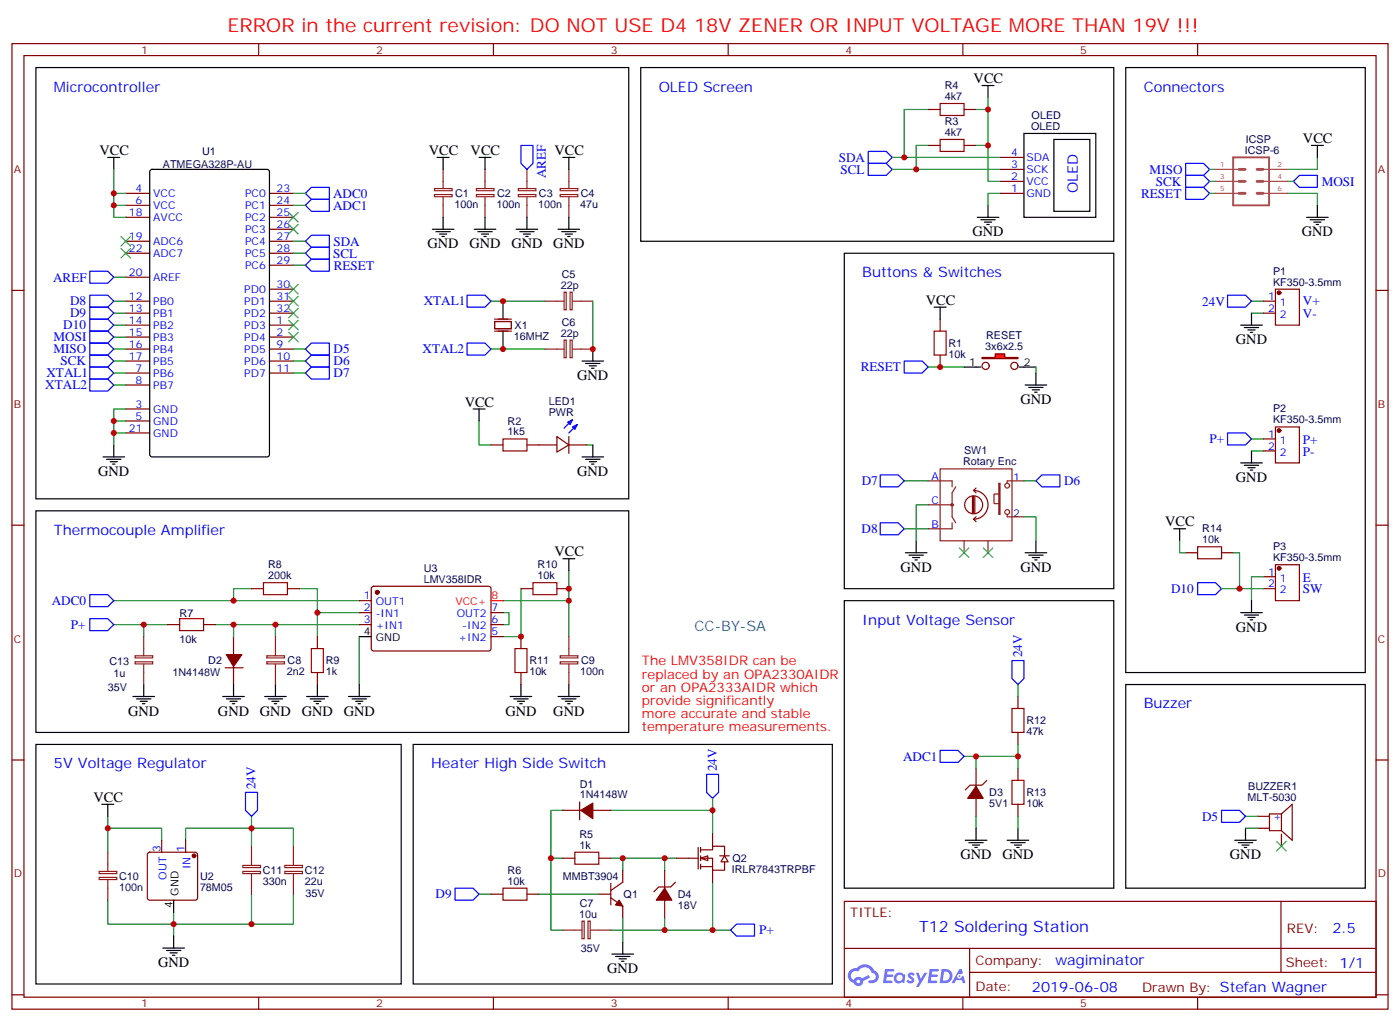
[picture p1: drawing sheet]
<svg xmlns="http://www.w3.org/2000/svg" width="412mm" height="301mm" viewBox="0 0 412 301" stroke-linecap="round" stroke-linejoin="round" font-family="sans-serif">
<g fill="none" stroke="#870000" stroke-width=".35">
<path d="M3.5 12.8h405.4v284.4h-405.4zM7.1 16.4h398.2v277.3h-398.2zM76.2 12.8v3.6M145.3 12.8v3.6M214.5 12.8v3.6M283.6 12.8v3.6M352.8 12.8v3.6M3.5 85.5h3.6M405.3 85.5h3.6M3.5 154.7h3.6M405.3 154.7h3.6M3.5 223.8h3.6"/>
<path d="M405.3 223.8h3.6M248.7 265.4h156.6v28.3h-156.6zM248.7 279.3h156.5M285.6 279.3v14.1M377.3 265.5v20.8M3.5 292.9h3.6M76.2 293.7v3.5M145.3 293.7v3.5M214.5 293.7v3.5M283.6 293.7v3.5M285.6 286.3h119.6M352.8 293.7v3.5"/>
<path d="M405.3 292.9h3.6"/>
</g>
<g fill="#5487ff">
<path d="M267.7 286.6a1.22 1.22 0 0 1 1.7 .3l-.4 .5a.47 .47 0 0 0-.3-.4 .47 .47 0 0 0-.5 .2l.1 .3a1.14 1.14 0 0 1 .8 1.7 1.14 1.14 0 0 1-1.9 0l-.2-.2 .5-.5 .7 .4a.29 .29 0 0 0 .3-.3 .29 .29 0 0 0-.2-.3 1.04 1.04 0 0 1-.6-1.7z"/>
<path d="M260.7 285.4h2.4l.3 .1-.2 .5-1.8 .1-.1 .9h1.5l.3 .3-.3 .4h-1.6l-.2 1.1h1.7l.2 .4-.2 .3h-2.6z"/>
<path d="M273.8 285.4h2.4l.3 .1-.1 .5-1.8 .1-.2 .9h1.6l.3 .3-.4 .4h-1.6l-.1 1.1h1.7l.2 .3-.2 .4h-2.6z"/>
<path d="M282.6 285.4h.7l.3 1.2-.6 .3a.69 .69 0 0 0-1 .3 .69 .69 0 0 0 .4 1 .69 .69 0 0 0 .9-.6l.5-.3 .6 2.2h-.8l-.2-.9h-1.8l-.5 .9h-.8z"/>
<path d="M269.8 286.4h.8l.6 1.9 1.1-1.9h.9l-2.6 4.2h-.8l.9-1.5z"/>
<path d="M277.4 285.4l-.6 4.1h1.3a2.11 2.11 0 0 0 2.5-2.1 2.11 2.11 0 0 0-2.5-2zM278.1 286.1a1.39 1.39 0 0 1 1.7 1.4 1.39 1.39 0 0 1-1.8 1.3h-.3z"/>
<path d="M263.7 287a1.54 1.54 0 0 0-.1 2.1 1.54 1.54 0 0 0 2.2 .2l.6 .2 .3-2.3-.2-.2-.4-.1a1.49 1.49 0 0 0-2.4 .1zM264 288a.94 .94 0 0 1 1.8 0 .94 .94 0 0 1-1.8 0z"/>
<path d="M250.4 285.7a2.18 2.18 0 0 0 1.1 3.8 1.44 1.44 0 0 0 1.6 .9 1.44 1.44 0 0 0 1.2-1.5l2-1-.5-.7-1.9 .9a1.47 1.47 0 0 0-2.4 .5 1.39 1.39 0 0 1-.7-2 1.39 1.39 0 0 1 2-.5 2.12 2.12 0 0 1 2.2-1.3 2.12 2.12 0 0 1 1.9 1.7 1.14 1.14 0 0 1 1.1 1.4 1.14 1.14 0 0 1-1.7 .8 .43 .43 0 0 0-.5 .3 .43 .43 0 0 0 .4 .5 1.98 1.98 0 0 0 2.5-1.2 1.98 1.98 0 0 0-1.2-2.5 3.1 3.1 0 0 0-5.3-.7l-.9 .1zM252.3 289a.55 .55 0 0 1 1.1 0 .55 .55 0 0 1-1.1 0z"/>
<circle cx="282.6" cy="287.5" r=".26"/>
</g>
<g fill="none" stroke="#870000" stroke-width=".35">
<path d="M37 56.9h7.1M79.4 56.9h7M37 60.5h7.1M37 64h7.1M37 71h7.1M37 74.6h7.1M79.4 60.5h7M79.4 64h7M79.4 71h7M79.4 74.6h7M79.4 67.5h7M79.4 78.1h7"/>
<path d="M37 81.6h7.1M37 88.7h7.1M37 92.2h7.1M37 95.7h7.1M37 99.3h7.1M79.4 88.7h7M79.4 92.2h7M79.4 95.7h7M79.4 99.3h7M79.4 85.2h7M37 102.8h7.1M37 106.3h7.1"/>
<path d="M37 109.9h7.1M37 113.4h7.1M79.4 102.8h7M79.4 106.3h7M79.4 109.9h7M37 120.4h7.1M37 124h7.1M37 127.5h7.1"/>
</g>
<g fill="none" stroke="#000" stroke-width=".35">
<path d="M31.7 46.4h3.6M33.5 46.4v3.5M44.3 50.1l.5-.2h33.9l.6 .4 .1 83.5-.5 .7h-34.1l-.6-.4-.1-83.5zM128.8 46.4h3.5M130.5 46.4v3.5M141.1 46.4h3.5M142.9 46.4v3.5M165.8 46.4h3.5M167.6 46.4v3.5M127.4 67.5h6.3M128.4 68.2h4.2M129.5 68.9h2.1"/>
<path d="M130.2 69.6h.7M130.5 64v3.5M139.7 67.5h6.3M140.8 68.2h4.2M141.8 68.9h2.1M142.5 69.6h.7M142.9 64v3.5M152 67.5h6.4M153.1 68.2h4.2M154.2 68.9h2.1M154.9 69.6h.7M155.2 64v3.5"/>
<path d="M164.4 67.5h6.3M165.5 68.2h4.2M166.5 68.9h2.1M167.2 69.6h.7M167.6 64v3.5M171.4 106.3h6.4M172.5 107h4.2M173.6 107.7h2.1M174.3 108.4h.7M174.6 102.8v3.5M284 108.1h3.5M301.6 108.1h3.6"/>
<path d="M30.3 134.5h6.4M31.4 135.3h4.2M32.5 136h2.1M33.2 136.7h.7M33.5 131v3.5"/>
</g>
<g fill="none" stroke="#00f" stroke-width=".35">
<path d="M90 56.9l1.7-1.7h5.3v3.5h-5.3zM26.5 79.9h5.2l1.8 1.7-1.8 1.8h-5.2zM90 78.1l1.7-1.8h5.3v3.6h-5.3zM90 74.6l1.7-1.8h5.3v3.5h-5.3zM90 60.5l1.7-1.8h5.3v3.5h-5.3zM91.7 69.3h5.3v3.5h-5.3l-1.7-1.8zM26.5 97.5h5.2l1.8 1.8-1.8 1.7h-5.2zM26.5 86.9h5.2l1.8 1.8-1.8 1.8h-5.2zM26.5 90.5h5.2l1.8 1.7-1.8 1.8h-5.2zM26.5 94h5.2l1.8 1.7-1.8 1.8h-5.2zM137.6 86.9h5.3l1.7 1.8-1.7 1.8h-5.3zM26.5 108.1h5.2l1.8 1.8-1.8 1.7h-5.2z"/>
<path d="M26.5 111.6h5.2l1.8 1.8-1.8 1.7h-5.2zM26.5 104.6h5.2l1.8 1.7-1.8 1.8h-5.2zM26.5 101h5.2l1.8 1.8-1.8 1.8h-5.2zM90 106.3l1.7-1.7h5.3v3.5h-5.3zM90 109.9l1.7-1.8h5.3v3.5h-5.3zM91.7 101h5.3v3.6h-5.3l-1.7-1.8zM137.6 101h5.3l1.7 1.8-1.7 1.8h-5.3z"/>
</g>
<g fill="none" stroke="#8c2424" stroke-width=".35">
<path d="M128 57.3h5.2v.6h-5.2zM128 55.5h5.2v.7h-5.2zM130.5 49.9v5.6M130.5 58v6M140.3 57.3h5.2v.6h-5.2zM140.3 55.5h5.2v.7h-5.2zM142.9 49.9v5.6M142.9 58v6M152.7 57.3h5.2v.6h-5.2zM152.7 55.5h5.2v.7h-5.2zM155.2 49.9v5.6M155.2 58v6"/>
<path d="M165 57.3h5.2v.6h-5.2zM165 55.5h5.2v.7h-5.2zM167.6 49.9v5.6M167.6 58v6M160.5 88.7h5.7M166.2 86h.6v5.2h-.6zM167.9 86h.7v5.2h-.7zM168.6 88.7h6M160.5 102.8h5.7M166.2 100.2h.6v5.1h-.6zM167.9 100.2h.7v5.1h-.7zM168.6 102.8h6"/>
</g>
<g fill="none" stroke="#008700" stroke-width=".35">
<path d="M33.5 49.9v14.1h3.5M33.5 56.9h3.5M86.4 56.9h3.6M33.5 60.5h3.5M86.4 78.1h3.6M86.4 74.6h3.6M86.4 71h3.6M86.4 60.5h3.6M33.5 88.7h3.5M33.5 99.3h3.5M33.5 81.6h3.5M33.5 92.2h3.5"/>
<path d="M33.5 95.7h3.5M144.6 88.7h15.9M174.6 88.7v14.1M33.5 102.8h3.5M33.5 109.9h3.5M33.5 113.4h3.5M33.5 106.3h3.5M86.4 102.8h3.6M86.4 109.9h3.6M86.4 106.3h3.6M144.6 102.8h15.9M33.5 124h3.5"/>
<path d="M33.5 127.5h3.5M37 120.4h-3.5v10.6"/>
</g>
<path d="M289.3 105.3h3.9v-1.1h2.8v1.1h3.9v.3h-10.6z" fill="#f00" stroke="#870000" stroke-width=".35"/>
<g fill="none" stroke="#870000" stroke-width=".35">
<path d="M273.4 32.2h3.5M284 32.2h3.5M273.4 42.8h3.5M284 42.8h3.5M276.9 94v3.5M372.2 88.7h3.5M372.2 92.2h3.5M375.7 85.2h7.1v10.5h-7.1zM276.9 104.6v3.5M144.6 131h3.6M155.2 131h8.8M164 128.6l3.6 2.4-3.6 2.1z"/>
<path d="M167.6 131h5.3M167.6 128.6v4.9M372.2 129.3h3.5M372.2 132.8h3.5M375.7 125.7h7.1v10.6h-7.1zM372.2 169.8h3.5M372.2 173.4h3.5M375.7 166.3h7.1v10.6h-7.1zM299.9 205.1v3.5M299.9 215.7v3.5M165.8 238.6h5.3M170.7 236.1v5.3"/>
<path d="M174.6 238.6h5.3M287.5 226.3v5.3M287.5 235.1v5.3M290.7 229.8l-1.4 1.4h-3.5l-1.5 1.4M299.9 226.3v3.5M299.9 236.9v3.5M377.5 239.7l3.1-2.8v10.5l-3.1-2.8M377.5 239.7v4.9M377.5 239.7h-3.6v4.9h3.6M165.8 252.7h3.5M176.4 252.7h3.5M183.4 256.3v3.5l-3.5 2.5"/>
<path d="M370.4 240.4h3.5M370.4 243.9h3.5M377.5 245.7v3.5M144.6 263.3h3.6M155.2 263.3h3.5M176.4 263.3h3.5M179.9 264.4l3.5 2.4v3.6M179.9 260.1v6.4"/>
<circle cx="290.3" cy="107.7" r="1.06"/>
<circle cx="298.8" cy="107.7" r="1.06"/>
</g>
<g fill="none" stroke="#000" stroke-width=".35">
<path d="M386.3 42.8h3.5M388.1 42.8v3.6M384.9 64h6.3M385.9 64.7h4.3M387 65.4h2.1M387.7 66.1h.7M388.1 60.5v3.5M275.2 90.5h3.5M276.9 90.5v3.5M365.5 95.7h6.3M366.5 96.4h4.3M367.6 97.2h2.1"/>
<path d="M368.3 97.9h.7M368.7 92.2v3.5M287.5 108.1h1.4M300.2 108.1h1.4M302 113.4h6.3M303 114.1h4.3M304.1 114.8h2.1M304.8 115.5h.7M305.2 109.9v3.5M139.3 120.4h3.6M141.1 120.4v3.6M171.4 134.5h6.4"/>
<path d="M172.5 135.3h4.2M173.6 136h2.1M174.3 136.7h.7M174.6 131v3.5M365.5 136.3h6.3M366.5 137h4.3M367.6 137.7h2.1M368.3 138.4h.7M368.7 132.8v3.5M269.9 159.2v3.6M305.2 159.2v3.6M266.7 162.8h6.3"/>
<path d="M267.8 163.5h4.2M268.8 164.2h2.1M269.5 164.9h.7M302 162.8h6.3M303 163.5h4.3M304.1 164.2h2.1M304.8 164.9h.7M284.3 247.4h6.4M285.4 248.1h4.2M286.5 248.8h2.1M287.2 249.6h.7M287.5 243.9v3.5"/>
<path d="M296.7 247.4h6.3M297.7 248.1h4.3M298.8 248.8h2.1M299.5 249.6h.7M299.9 243.9v3.5M363.7 247.4h6.4M364.8 248.1h4.2M365.8 248.8h2.1M366.5 249.6h.7M366.9 243.9v3.5M183.4 277.4v3.6M180.3 281h6.3"/>
<path d="M181.3 281.7h4.3M182.4 282.4h2.1M183.1 283.1h.7"/>
</g>
<g fill="none" stroke="#00f" stroke-width=".35">
<path d="M153.5 42.8h3.5v5.3l-1.8 1.8-1.7-1.8zM255.8 44.6h5.3l1.7 1.8-1.7 1.7h-5.3zM255.8 48.1h5.3l1.7 1.8-1.7 1.7h-5.3zM349.2 55.2h5.3l1.8 1.7-1.8 1.8h-5.3zM349.2 51.6h5.3l1.8 1.8-1.8 1.8h-5.3zM349.2 48.1h5.3l1.8 1.8-1.8 1.7h-5.3zM381 53.4l1.8-1.8h5.3v3.6h-5.3zM361.6 86.9h5.3l1.8 1.8-1.8 1.8h-5.3zM266.3 106.3h5.3l1.8 1.8-1.8 1.8h-5.3zM167.2 124.3l1.4-.7-.7 1.4zM168.6 125.7l1.4-.7-.7 1.4zM168.6 123.6l-2.4 2.5"/>
<path d="M170 125l-2.4 2.5M259.3 139.8h5.3l1.7 1.8-1.7 1.8h-5.3zM306.9 139.8h5.3v3.6h-5.3l-1.7-1.8zM361.6 127.5h5.3l1.8 1.8-1.8 1.7h-5.3zM259.3 154h5.3l1.7 1.7-1.7 1.8h-5.3zM352.8 171.6h5.3l1.7 1.8-1.7 1.7h-5.3zM298.1 194.5h3.5v5.3l-1.7 1.8-1.8-1.8zM208.1 228h3.6v5.3l-1.8 1.8-1.8-1.8zM276.9 221h5.3l1.8 1.7-1.8 1.8h-5.3zM359.8 238.6h5.3l1.8 1.8-1.8 1.7h-5.3zM134.1 261.5h5.2l1.8 1.8-1.8 1.8h-5.2zM215.2 273.9l1.8-1.8h5.2v3.6h-5.2z"/>
</g>
<path d="M276.9 30.5h7.1v3.5h-7.1zM276.9 41.1h7.1v3.5h-7.1zM275.2 97.5h3.5v7.1h-3.5zM148.2 129.3h7v3.5h-7zM298.1 208.6h3.5v7.1h-3.5zM298.1 229.8h3.5v7.1h-3.5zM169.3 251h7.1v3.5h-7.1zM148.2 261.5h7v3.6h-7z" fill="none" stroke="#a10000" stroke-width=".35"/>
<g fill="none" stroke="#008700" stroke-width=".35">
<path d="M356.3 56.9h1.8M356.3 53.4h1.8M356.3 49.9h1.8M379.2 56.9h8.9v3.6M379.2 53.4h1.8M388.1 46.4v3.5h-8.9M368.7 92.2h3.5M368.7 88.7h3.5M273.4 108.1h10.6M305.2 108.1v1.8M141.1 124v7h3.5M172.9 131h1.7"/>
<path d="M368.7 129.3h3.5M368.7 132.8h3.5M266.3 141.6h7.1M266.3 155.7h7.1M273.4 148.7h-3.5v10.5M301.6 152.2h3.6v7M301.6 141.6h3.6M299.9 201.6v3.5M299.9 219.2v7.1M165.8 238.6h-3.5v14.1h3.5M179.9 238.6h30M209.9 235.1v10.6"/>
<path d="M284 222.7h3.5M299.9 222.7h-12.4v3.6M179.9 252.7h19.4M183.4 252.7v3.6M209.9 259.8v14.1h-30M287.5 240.4v3.5M299.9 240.4v3.5M366.9 243.9h3.5M366.9 240.4h3.5M141.1 263.3h3.5M158.7 263.3h17.7M183.4 270.4v7"/>
<path d="M209.9 273.9h5.3"/>
</g>
<path d="M363.2 46.4h10.6v14.1h-10.6z" fill="none" stroke="#a64a4a" stroke-width=".56"/>
<path d="M365 56.9h1.8M365 53.4h1.8M365 49.9h1.8M370.3 56.9h1.8M370.3 53.4h1.8M370.3 49.9h1.8" fill="none" stroke="#a64a4a" stroke-width=".85"/>
<path d="M358.1 49.9h6.9M358.1 53.4h6.9M358.1 56.9h6.9M372.3 49.9h6.9M372.3 53.4h6.9M372.3 56.9h6.9" fill="none" stroke="#a64a4a" stroke-width=".35"/>
<g fill="none" stroke="#8c2424" stroke-width=".35">
<path d="M276.9 138.1h21.2v21.1h-21.2zM273.4 141.6h7.1v1.8M273.4 148.7h7.1M280.5 154v1.7h-7.1M281.5 143.4l-1 1.7v7.1l1 1.8M284 159.2v3.6M291 159.2v3.6M294.2 142.3h.4v9.2h-.4zM294.2 145.5h-1.4v2.8h1.4M296.7 151.5v.7h4.9M301.6 141.6h-4.9v.7M165.8 273.9h5.6"/>
<path d="M171.4 271.3h.7v5.1h-.7zM173.2 271.3h.6v5.1h-.6zM173.9 273.9h6"/>
<circle cx="280.5" cy="148.7" r=".35"/>
<circle cx="296.7" cy="150.8" r=".71"/>
<circle cx="296.7" cy="143" r=".71"/>
</g>
<path d="M286.5 146.2v4.9M286.8 144.4a4.2 4.2 0 0 1 4.2 4.3 4.2 4.2 0 0 1-4.2 4.2M286.8 152.9l.7 .7M286.8 146.2v4.9M286.8 144.4l.7 .7M287.2 146.2v4.9M287.5 152.2l-.7 .7M287.5 143.7l-.7 .7M289.5 148.7a2.65 2.65 0 0 0-3.8-2.4 2.65 2.65 0 0 0-.6 4.4 2.65 2.65 0 0 0 4.3-1.3l.1-.6" fill="none" stroke="#850000" stroke-width=".35"/>
<g fill="#870000" stroke="#870000" stroke-width=".35">
<path d="M182.4 265.1l1 1.7-2.1-.3z"/>
<path d="M171.1 238.6l3.5-2.1v4.6z"/>
<path d="M287.5 231.6l2.1 3.5h-4.6z"/>
<circle cx="376.8" cy="86.2" r=".53"/>
<circle cx="376.8" cy="126.8" r=".53"/>
<circle cx="376.8" cy="167.4" r=".53"/>
</g>
<g fill="#fff" stroke="#870000" stroke-width=".35">
<path d="M206.4 252.7l2.1-.7v1.4z"/>
<path d="M213.4 252l1.1 1.8h-2.1z"/>
</g>
<g fill="none" stroke="#870000" stroke-width=".35">
<path d="M294.6 56.9h7M294.6 53.4h7M294.6 49.9h7M294.6 46.4h7M74.1 173.4h3.5M84.7 173.4h3.5M105.8 176.9h3.6M109.6 172.9l.5-.3 34.1 .1 .4 .7v17.9l-.7 .4-34.1-.1-.4-.6v-17.6zM153.5 173.4h3.5M164 173.4h3.6M349.2 162.8h3.6M359.8 162.8h3.6"/>
<path d="M49.4 183.9h3.5M60 183.9h3.5M66.3 196.6h5.3M68.8 187.5v5.3M68.8 196.3v5.3M93.5 187.5v3.5M93.5 198v3.6M105.8 183.9h3.6M105.8 180.4h3.6M144.6 183.9h3.6M144.6 180.4h3.6M144.6 187.5h3.6"/>
<path d="M153.5 187.5v3.5M153.5 198v3.6M43.6 251.2l.5-.2h13.4l.5 .2 .2 .5v12.7l-.2 .5-.5 .2h-13.4l-.5-.3-.2-.4v-12.7zM47.6 247.4v3.6M54.7 247.4v3.6M195.8 256.3v5.2M199 259.8l-1.4 1.4h-3.6l-1.4 1.4M199.3 252.7h6.4M205.7 249.6v6.3M206.4 250.3h3.5v-1.1h3.5v2.8M206.4 252.7h3.5v3.6h3.5v-2.5M206.4 255.2h3.5"/>
<path d="M206.4 249.6v1.4M206.4 252v1.4M206.4 254.5v1.4M209.9 245.7v3.5M209.9 256.3v3.5M212 252h2.8M195.8 265.1v5.3"/>
</g>
<g fill="none" stroke="#008700" stroke-width=".35">
<path d="M273.4 32.2h-7.1v14.2M287.5 32.2h3.5M291 28.7v24.7h3.6M262.8 49.9h31.8M262.8 46.4h31.8M273.4 42.8h-3.5v7.1M287.5 42.8h3.5M294.6 56.9h-3.6v3.6M347.5 159.2v3.6h1.7M33.5 176.9h72.3M74.1 173.4h-5.3v3.5M88.2 173.4h5.3v7"/>
<path d="M148.2 176.9h19.4M153.5 173.4v14.1h-5.3M167.6 168.1v19.4M359.8 173.4h12.4M363.4 162.8h1.7v10.6M372.2 169.8h-3.5v7.1M33.5 183.9h15.9M42.3 183.9v3.6M63.5 183.9h5.3M81.1 183.9v3.6M105.8 183.9h-37v3.6M105.8 180.4h-12.3v7.1"/>
<path d="M105.8 187.5v14.1M148.2 180.4h1.7v3.5h-1.7M31.7 243.9h15.9v3.5M31.7 240.4v10.6M54.7 247.4v-3.5h31.7v5.3M74.1 240.4v8.8M162.3 252.7v21.2h3.5M195.8 252.7v3.6M31.7 265.1v7h19.5v3.6M51.2 268.6v3.5h22.9M74.1 263.3v8.8M86.4 263.3v8.8h-12.3"/>
<path d="M195.8 270.4v3.5"/>
</g>
<g fill="none" stroke="#000" stroke-width=".35">
<path d="M10.6 19.9h174.6v127h-174.6zM188.7 19.9h139.4v51.1h-139.4zM331.6 19.9h70.6v178.1h-70.6zM289.3 25.2h3.5M291 25.2v3.5M301.6 39.3h21.2v24.7h-21.2zM310.4 41.1h10.6v21.1h-10.6zM248.7 74.6h79.4v98.8h-79.4zM287.9 64h6.3M288.9 64.7h4.3M290 65.4h2.1M290.7 66.1h.7"/>
<path d="M291 60.5v3.5M148.2 88.7v5.3M148.2 97.5v5.3M10.6 150.4h174.6v65.3h-174.6zM345.7 155.7h3.5M347.5 155.7v3.5M165.8 164.5h3.5M167.6 164.5v3.6M248.7 176.9h79.4v84.6h-79.4zM368.7 176.9v3.5M105.8 187.5h3.6M365.5 180.4h6.3"/>
<path d="M366.5 181.1h4.3M367.6 181.8h2.1M368.3 182.5h.7M10.6 219.2h107.6v70.6h-107.6zM39.2 205.1h6.3M40.2 205.8h4.2M41.3 206.5h2.1M42 207.2h.7M42.3 201.6v3.5M65.6 205.1h6.4M66.7 205.8h4.2M67.7 206.5h2.1"/>
<path d="M68.4 207.2h.7M68.8 201.6v3.5M78 205.1h6.3M79 205.8h4.3M80.1 206.5h2.1M80.8 207.2h.7M81.1 201.6v3.5M90.3 205.1h6.4M91.4 205.8h4.2M92.4 206.5h2.1M93.1 207.2h.7M93.5 201.6v3.5"/>
<path d="M102.7 205.1h6.3M103.7 205.8h4.2M104.8 206.5h2.1M105.5 207.2h.7M105.8 201.6v3.5M121.7 219.2h123.5v70.6h-123.5zM150.3 205.1h6.3M151.3 205.8h4.3M152.4 206.5h2.1M153.1 207.2h.7M153.5 201.6v3.5M164.4 205.1h6.3"/>
<path d="M165.5 205.8h4.2M166.5 206.5h2.1M167.2 207.2h.7M167.6 201.6v3.5M331.6 201.6h70.6v59.9h-70.6zM30 236.9h3.5M31.7 236.9v3.5M48 279.2h6.3M49 279.9h4.3M51.2 265.1v3.5M51.2 275.7v3.5M50.1 280.6h2.1"/>
<path d="M50.8 281.3h.7"/>
</g>
<path d="M77.6 171.6h7.1v3.5h-7.1zM157 171.6h7v3.5h-7zM352.8 161h7v3.5h-7zM52.9 182.2h7.1v3.5h-7.1zM91.7 191h3.5v7h-3.5zM151.7 191h3.5v7h-3.5z" fill="none" stroke="#a10000" stroke-width=".35"/>
<path d="M145.7 94.7h4.9v2.1h-4.9zM145.7 97.5h4.9M145.7 94h4.9" fill="none" stroke="#871200" stroke-width=".35"/>
<g fill="#870000" stroke="#870000" stroke-width=".35">
<path d="M195.8 261.5l2.1 3.6h-4.6z"/>
<path d="M66.7 192.8h4.6l-2.5 3.5z"/>
<circle cx="111.1" cy="174.4" r=".53"/>
<circle cx="57.1" cy="252" r=".53"/>
</g>
<g fill="none" stroke="#3c3" stroke-width=".35">
<path d="M35.6 69.6l2.9 2.9M35.6 73.2l2.9 2.8M38.5 69.6l-2.9 2.9M38.5 73.2l-2.9 2.8M85 62.6l2.8 2.8M85 66.1l2.8 2.8M87.8 62.6l-2.8 2.8M87.8 66.1l-2.8 2.8M85 83.7l2.8 2.9M85 87.3l2.8 2.8M85 90.8l2.8 2.8M85 94.3l2.8 2.9"/>
<path d="M85 97.9l2.8 2.8M87.8 83.7l-2.8 2.9M87.8 87.3l-2.8 2.8M87.8 90.8l-2.8 2.8M87.8 94.3l-2.8 2.9M87.8 97.9l-2.8 2.8M282.6 161.4l2.8 2.8M285.4 161.4l-2.8 2.8M289.6 161.4l2.9 2.8M292.5 161.4l-2.9 2.8M376.1 247.8l2.8 2.8M378.9 247.8l-2.8 2.8"/>
</g>
<g fill="none" stroke="#8c2424" stroke-width=".35">
<path d="M39.8 194.9h5.2v.6h-5.2zM39.8 193.1h5.2v.6h-5.2zM42.3 187.5v5.6M42.3 195.6v6M78.6 194.9h5.2v.6h-5.2zM78.6 193.1h5.2v.6h-5.2zM81.1 187.5v5.6M81.1 195.6v6M165 194.9h5.2v.6h-5.2zM165 193.1h5.2v.6h-5.2zM167.6 187.5v5.6M167.6 195.6v6"/>
<path d="M29.2 258.4h5.2v.6h-5.2zM29.2 256.6h5.2v.6h-5.2zM31.7 251v5.6M31.7 259.1v6M71.5 256.6h5.2v.6h-5.2zM71.5 254.8h5.2v.7h-5.2zM74.1 249.2v5.6M74.1 257.3v6M83.9 256.6h5.2v.6h-5.2zM83.9 254.8h5.2v.7h-5.2zM86.4 249.2v5.6M86.4 257.3v6"/>
</g>
<path d="M26.5 175.1h5.2l1.8 1.8-1.8 1.7h-5.2zM26.5 182.2h5.2l1.8 1.7-1.8 1.8h-5.2zM72.3 233.3h3.5v5.3l-1.7 1.8-1.8-1.8z" fill="none" stroke="#00f" stroke-width=".35"/>
<path d="M144.6 176.9h3.6" fill="none" stroke="#f00" stroke-width=".35"/>
<g fill="#c00">
<circle cx="42.3" cy="183.9" r=".88"/>
<circle cx="167.6" cy="176.9" r=".88"/>
<circle cx="153.5" cy="187.5" r=".88"/>
<circle cx="167.6" cy="173.4" r=".88"/>
<circle cx="93.5" cy="180.4" r=".88"/>
<circle cx="68.8" cy="176.9" r=".88"/>
<circle cx="81.1" cy="183.9" r=".88"/>
<circle cx="195.8" cy="252.7" r=".88"/>
<circle cx="148.2" cy="102.8" r=".88"/>
<circle cx="148.2" cy="88.7" r=".88"/>
<circle cx="291" cy="32.2" r=".88"/>
<circle cx="291" cy="42.8" r=".88"/>
<circle cx="299.9" cy="222.7" r=".88"/>
<circle cx="33.5" cy="60.5" r=".88"/>
<circle cx="33.5" cy="124" r=".88"/>
<circle cx="174.6" cy="102.8" r=".88"/>
<circle cx="33.5" cy="127.5" r=".88"/>
<circle cx="33.5" cy="56.9" r=".88"/>
<circle cx="276.9" cy="108.1" r=".88"/>
<circle cx="209.9" cy="238.6" r=".88"/>
<circle cx="183.4" cy="252.7" r=".88"/>
<circle cx="209.9" cy="273.9" r=".88"/>
<circle cx="287.5" cy="222.7" r=".88"/>
<circle cx="269.9" cy="49.9" r=".88"/>
<circle cx="266.3" cy="46.4" r=".88"/>
<circle cx="365.1" cy="173.4" r=".88"/>
<circle cx="162.3" cy="252.7" r=".88"/>
<circle cx="195.8" cy="273.9" r=".88"/>
<circle cx="74.1" cy="272.1" r=".88"/>
<circle cx="74.1" cy="243.9" r=".88"/>
<circle cx="51.2" cy="272.1" r=".88"/>
<circle cx="31.8" cy="243.9" r=".88"/>
<circle cx="68.8" cy="183.9" r=".88"/>
</g>
<text font-size="5.6" fill="#f00" x="67" y="9.3">ERROR in the current revision: DO NOT USE D4 18V ZENER OR INPUT VOLTAGE MORE THAN 19V !!!</text>
<text font-size="4.6" fill="#00f" x="270.8" y="274.5">T12 Soldering Station</text>
<g font-size="4.2" fill="#00f">
<text x="15.9" y="27">Microcontroller</text>
<text x="194" y="27">OLED Screen</text>
<text x="336.9" y="27">Connectors</text>
<text x="317.5" y="56.9" transform="rotate(-90 317.5 56.9)">OLED</text>
<text x="254" y="81.6">Buttons &amp; Switches</text>
<text x="15.9" y="157.5">Thermocouple Amplifier</text>
<text x="254" y="183.9">Input Voltage Sensor</text>
<text x="336.9" y="208.6">Buzzer</text>
<text x="15.9" y="226.3">5V Voltage Regulator</text>
<text x="127" y="226.3">Heater High Side Switch</text>
<text x="392.5" y="274.7">2.5</text>
<text x="310.9" y="284.3">wagiminator</text>
<text x="304" y="292.1">2019-06-08</text>
</g>
<g font-size="4.2">
<text x="286.8" y="24.5">VCC</text>
<text x="29.3" y="45.6">VCC</text>
<text x="126.3" y="45.6">VCC</text>
<text x="138.6" y="45.6">VCC</text>
<text x="163.3" y="45.6">VCC</text>
<text x="383.8" y="42.1">VCC</text>
<text x="286.5" y="69.6">GND</text>
<text x="383.5" y="69.6">GND</text>
<text x="125.9" y="73.2">GND</text>
<text x="138.3" y="73.2">GND</text>
<text x="150.6" y="73.2">GND</text>
<text x="163" y="73.2">GND</text>
<text x="272.7" y="89.7">VCC</text>
<text x="364.1" y="101.4">GND</text>
<text x="170" y="112">GND</text>
<text x="136.9" y="119.7">VCC</text>
<text x="300.6" y="119">GND</text>
<text x="28.9" y="140.2">GND</text>
<text x="170" y="140.2">GND</text>
<text x="364.1" y="142">GND</text>
<text x="343.3" y="155">VCC</text>
<text x="163.3" y="163.8">VCC</text>
<text x="265.3" y="168.4">GND</text>
<text x="300.6" y="168.4">GND</text>
<text x="364.1" y="186.1">GND</text>
<text x="37.7" y="210.7">GND</text>
<text x="64.2" y="210.7">GND</text>
<text x="76.6" y="210.7">GND</text>
<text x="88.9" y="210.7">GND</text>
<text x="101.2" y="210.7">GND</text>
<text x="148.9" y="210.7">GND</text>
<text x="163" y="210.7">GND</text>
<text x="27.5" y="236.1">VCC</text>
<text x="282.9" y="253.1">GND</text>
<text x="295.3" y="253.1">GND</text>
<text x="362.3" y="253.1">GND</text>
<text x="46.6" y="284.8">GND</text>
<text x="178.9" y="286.6">GND</text>
</g>
<text font-size="4.2" fill="#0099b0" x="204.6" y="185.7">CC-BY-SA</text>
<g font-size="3.9" fill="#00f">
<text x="247.1" y="47.6">SDA</text>
<text x="160.7" y="52.4" transform="rotate(-90 160.7 52.4)">AREF</text>
<text x="247.6" y="51.2">SCL</text>
<text x="338.6" y="51.1">MISO</text>
<text x="98.1" y="58.2">ADC0</text>
<text x="336.1" y="58.2">RESET</text>
<text x="340.5" y="54.7">SCK</text>
<text x="389.4" y="54.7">MOSI</text>
<text x="98.1" y="61.7">ADC1</text>
<text x="98.2" y="75.9">SCL</text>
<text x="98.2" y="72.3">SDA</text>
<text x="15.7" y="82.9">AREF</text>
<text x="98.3" y="79.4">RESET</text>
<text x="20.6" y="90">D8</text>
<text x="124.8" y="90">XTAL1</text>
<text x="383.8" y="89.7">V+</text>
<text x="20.6" y="93.5">D9</text>
<text x="354.1" y="90">24V</text>
<text x="383.8" y="93.6">V-</text>
<text x="15.8" y="100.5">MOSI</text>
<text x="18.6" y="97">D10</text>
<text x="15.8" y="104.1">MISO</text>
<text x="17.8" y="107.6">SCK</text>
<text x="98.2" y="104.1">D5</text>
<text x="98.2" y="107.6">D6</text>
<text x="124.5" y="104.1">XTAL2</text>
<text x="13.7" y="111.1">XTAL1</text>
<text x="98.2" y="111.1">D7</text>
<text x="253.5" y="109.4">RESET</text>
<text x="13.3" y="114.6">XTAL2</text>
<text x="356.3" y="130.5">P+</text>
<text x="383.8" y="130.7">P+</text>
<text x="383.8" y="134.2">P-</text>
<text x="253.8" y="142.9">D7</text>
<text x="313.4" y="142.9">D6</text>
<text x="253.8" y="157">D8</text>
<text x="383.8" y="171.2">E</text>
<text x="15.3" y="178.1">ADC0</text>
<text x="345" y="174.7">D10</text>
<text x="383.8" y="174.8">SW</text>
<text x="20.8" y="185.2">P+</text>
<text x="301.1" y="193.6" transform="rotate(-90 301.1 193.6)">24V</text>
<text x="211.1" y="227.1" transform="rotate(-90 211.1 227.1)">24V</text>
<text x="266" y="224">ADC1</text>
<text x="75.3" y="232.4" transform="rotate(-90 75.3 232.4)">24V</text>
<text x="354.1" y="241.7">D5</text>
<text x="128.3" y="264.6">D9</text>
<text x="223.7" y="275.2">P+</text>
</g>
<g font-size="3.9" fill="#f00">
<text x="189.1" y="195.9">The LMV358IDR can be</text>
<text x="189.1" y="199.8">replaced by an OPA2330AIDR</text>
<text x="189.1" y="203.7">or an OPA2333AIDR which</text>
<text x="189.1" y="207.6">provide significantly</text>
<text x="189.1" y="211.5">more accurate and stable</text>
<text x="189.1" y="215.3">temperature measurements.</text>
</g>
<g font-size="3.9" fill="#800">
<text x="250.5" y="270">TITLE:</text>
<text x="379.1" y="274.7">REV:</text>
<text x="287.4" y="284.2">Company:</text>
<text x="378.7" y="284.8">Sheet: 1/1</text>
<text x="287.4" y="291.9">Date:</text>
<text x="336.4" y="292">Drawn By: Stefan Wagner</text>
</g>
<g font-size="3.2" fill="#800">
<text x="41.6" y="15.8">1</text>
<text x="110.8" y="15.8">2</text>
<text x="179.9" y="15.8">3</text>
<text x="249.1" y="15.8">4</text>
<text x="318.2" y="15.8">5</text>
<text x="4.1" y="50.9">A</text>
<text x="405.9" y="50.9">A</text>
<text x="4.1" y="120.1">B</text>
<text x="405.9" y="120.1">B</text>
<text x="4.1" y="189.2">C</text>
<text x="405.9" y="189.2">C</text>
<text x="4.1" y="258.4">D</text>
<text x="405.9" y="258.4">D</text>
<text x="41.6" y="296.7">1</text>
<text x="110.8" y="296.7">2</text>
<text x="179.9" y="296.7">3</text>
<text x="249.1" y="296.7">4</text>
<text x="318.2" y="296.7">5</text>
</g>
<g font-size="3.2" fill="#000080">
<text x="278.3" y="29.4">4k7</text>
<text x="278.3" y="26.2">R4</text>
<text x="303.9" y="35.1">OLED</text>
<text x="278.3" y="40">4k7</text>
<text x="278.3" y="36.8">R3</text>
<text x="303.7" y="38.2">OLED</text>
<text x="59.5" y="45.6">U1</text>
<text x="366.7" y="45.3">ICSP-6</text>
<text x="367" y="42.1">ICSP</text>
<text x="48" y="49.4">ATMEGA328P-AU</text>
<text x="134.1" y="58.1">C1</text>
<text x="146.4" y="58.1">C2</text>
<text x="158.7" y="58.1">C3</text>
<text x="171.1" y="58.1">C4</text>
<text x="133.9" y="61.3">100n</text>
<text x="146.2" y="61.3">100n</text>
<text x="158.6" y="61.3">100n</text>
<text x="170.9" y="61.3">47u</text>
<text x="165.5" y="81.8">C5</text>
<text x="375" y="80.9">P1</text>
<text x="165.2" y="85">22p</text>
<text x="375" y="84.1">KF350-3.5mm</text>
<text x="165.5" y="95.9">C6</text>
<text x="151.3" y="100.1">16MHZ</text>
<text x="151.6" y="96.9">X1</text>
<text x="165.2" y="99.1">22p</text>
<text x="290.5" y="99.9">RESET</text>
<text x="279.4" y="105.4">10k</text>
<text x="279.4" y="102.2">R1</text>
<text x="290.2" y="103.2">3x6x2.5</text>
<text x="161.6" y="119.4">LED1</text>
<text x="149.5" y="125">R2</text>
<text x="161.6" y="122.6">PWR</text>
<text x="375" y="124.7">KF350-3.5mm</text>
<text x="375" y="121.4">P2</text>
<text x="149.5" y="128.2">1k5</text>
<text x="283.7" y="137">Rotary Enc</text>
<text x="284" y="133.8">SW1</text>
<text x="354.1" y="159.9">10k</text>
<text x="354.1" y="156.8">R14</text>
<text x="79" y="167.4">R8</text>
<text x="158.4" y="167.4">R10</text>
<text x="375" y="165.2">KF350-3.5mm</text>
<text x="375" y="162">P3</text>
<text x="79" y="170.5">200k</text>
<text x="124.8" y="171.6">LMV358IDR</text>
<text x="124.8" y="168.4">U3</text>
<text x="158.4" y="170.5">10k</text>
<text x="52.9" y="181.7">R7</text>
<text x="52.9" y="189.2">10k</text>
<text x="32.3" y="195.7">C13</text>
<text x="61.3" y="195.7">D2</text>
<text x="84.7" y="195.7">C8</text>
<text x="96" y="195.7">R9</text>
<text x="155.9" y="195.7">R11</text>
<text x="171.2" y="195.7">C9</text>
<text x="31.7" y="203.3">35V</text>
<text x="33.5" y="199.2">1u</text>
<text x="50.8" y="199.2">1N4148W</text>
<text x="84.5" y="198.9">2n2</text>
<text x="96" y="198.9">1k</text>
<text x="155.9" y="198.8">10k</text>
<text x="170.9" y="198.9">100n</text>
<text x="302.3" y="213.3">R12</text>
<text x="302.3" y="216.5">47k</text>
<text x="170.8" y="232">D1</text>
<text x="367.7" y="232.6">BUZZER1</text>
<text x="170.8" y="235.1">1N4148W</text>
<text x="291.4" y="237.6">5V1</text>
<text x="291.4" y="234.5">D3</text>
<text x="302.3" y="237.7">10k</text>
<text x="302.3" y="234.5">R13</text>
<text x="367.5" y="235.8">MLT-5030</text>
<text x="170.7" y="249.9">1k</text>
<text x="170.7" y="246.7">R5</text>
<text x="77.4" y="257.4">C11</text>
<text x="89.8" y="257.4">C12</text>
<text x="149.5" y="257.3">R6</text>
<text x="215.5" y="257.1">IRLR7843TRPBF</text>
<text x="215.7" y="253.9">Q2</text>
<text x="35.1" y="262.3">100n</text>
<text x="35.1" y="259.2">C10</text>
<text x="58.9" y="262.4">78M05</text>
<text x="58.9" y="259.2">U2</text>
<text x="77.4" y="260.6">330n</text>
<text x="89.8" y="260.6">22u</text>
<text x="149.5" y="260.5">10k</text>
<text x="165.8" y="259.3">MMBT3904</text>
<text x="90" y="264">35V</text>
<text x="170.8" y="267">C7</text>
<text x="183.7" y="264.6">Q1</text>
<text x="199.7" y="267.6">18V</text>
<text x="199.7" y="264.5">D4</text>
<text x="170.6" y="270.2">10u</text>
<text x="171.1" y="280.4">35V</text>
</g>
<g font-size="3.2" fill="#00f">
<text x="297.8" y="46">4</text>
<text x="302.3" y="47.4">SDA</text>
<text x="297.8" y="53.1">2</text>
<text x="297.8" y="49.5">3</text>
<text x="302.3" y="50.9">SCK</text>
<text x="40" y="56.6">4</text>
<text x="45.2" y="58">VCC</text>
<text x="72.2" y="58">PC0</text>
<text x="81.5" y="56.6">23</text>
<text x="297.8" y="56.6">1</text>
<text x="302.3" y="58">GND</text>
<text x="302.3" y="54.5">VCC</text>
<text x="37.9" y="63.6">18</text>
<text x="40" y="60.1">6</text>
<text x="45.2" y="61.5">VCC</text>
<text x="45.2" y="65.1">AVCC</text>
<text x="72.2" y="61.5">PC1</text>
<text x="72.2" y="65.1">PC2</text>
<text x="81.5" y="60.1">24</text>
<text x="81.5" y="63.6">25</text>
<text x="37.9" y="70.7">19</text>
<text x="72.2" y="68.6">PC3</text>
<text x="81.5" y="67.2">26</text>
<text x="81.5" y="70.7">27</text>
<text x="37.9" y="74.2">22</text>
<text x="45.2" y="72.1">ADC6</text>
<text x="45.2" y="75.6">ADC7</text>
<text x="72.2" y="72.1">PC4</text>
<text x="72.2" y="75.6">PC5</text>
<text x="81.5" y="74.2">28</text>
<text x="81.5" y="77.8">29</text>
<text x="37.9" y="81.3">20</text>
<text x="45.2" y="82.7">AREF</text>
<text x="72.2" y="79.2">PC6</text>
<text x="37.9" y="88.3">12</text>
<text x="45.2" y="89.7">PB0</text>
<text x="71.9" y="86.2">PD0</text>
<text x="71.9" y="89.7">PD1</text>
<text x="81.5" y="84.8">30</text>
<text x="81.5" y="88.3">31</text>
<text x="373.5" y="88.3">1</text>
<text x="37.9" y="91.9">13</text>
<text x="37.9" y="95.4">14</text>
<text x="45.2" y="93.3">PB1</text>
<text x="71.9" y="93.3">PD2</text>
<text x="81.5" y="91.9">32</text>
<text x="81.5" y="95.4">1</text>
<text x="373.5" y="91.9">2</text>
<text x="377" y="90.1">1</text>
<text x="377" y="93.6">2</text>
<text x="37.9" y="98.9">15</text>
<text x="45.2" y="96.8">PB2</text>
<text x="45.2" y="100.3">PB3</text>
<text x="71.9" y="96.8">PD3</text>
<text x="71.9" y="100.3">PD4</text>
<text x="81.5" y="98.9">2</text>
<text x="37.9" y="102.4">16</text>
<text x="37.9" y="106">17</text>
<text x="45.2" y="103.9">PB4</text>
<text x="45.2" y="107.4">PB5</text>
<text x="71.9" y="103.9">PD5</text>
<text x="71.9" y="107.4">PD6</text>
<text x="81.5" y="102.4">9</text>
<text x="81.5" y="106">10</text>
<text x="40" y="109.5">7</text>
<text x="40" y="113">8</text>
<text x="45.2" y="110.9">PB6</text>
<text x="71.9" y="110.9">PD7</text>
<text x="81.5" y="109.5">11</text>
<text x="45.2" y="114.4">PB7</text>
<text x="40" y="120.1">3</text>
<text x="40" y="123.6">5</text>
<text x="45.2" y="121.5">GND</text>
<text x="45.2" y="125">GND</text>
<text x="37.9" y="127.1">21</text>
<text x="45.2" y="128.6">GND</text>
<text x="373.5" y="128.9">1</text>
<text x="377" y="130.7">1</text>
<text x="373.5" y="132.4">2</text>
<text x="377" y="134.2">2</text>
<text x="274.4" y="141.3">A</text>
<text x="298.4" y="141.6">1</text>
<text x="274.4" y="148.3">C</text>
<text x="274.4" y="155.4">B</text>
<text x="298.4" y="152.2">2</text>
<text x="373.5" y="169.5">1</text>
<text x="373.5" y="173">2</text>
<text x="377" y="171.2">1</text>
<text x="107.2" y="176.5">1</text>
<text x="110.7" y="178.3">OUT1</text>
<text x="377" y="174.8">2</text>
<text x="107.2" y="180.1">2</text>
<text x="107.2" y="183.6">3</text>
<text x="110.7" y="181.8">-IN1</text>
<text x="110.7" y="185.3">+IN1</text>
<text x="134.5" y="181.8">OUT2</text>
<text x="136.2" y="185.3">-IN2</text>
<text x="144.8" y="183.6">6</text>
<text x="144.8" y="180.1">7</text>
<text x="135" y="188.9">+IN2</text>
<text x="144.8" y="187.1">5</text>
<text x="375" y="241.4">+</text>
<text x="47.3" y="250.8" transform="rotate(-90 47.3 250.8)">3</text>
<text x="54.3" y="250.8" transform="rotate(-90 54.3 250.8)">1</text>
<text x="56.1" y="256" transform="rotate(-90 56.1 256)">IN</text>
<text x="49" y="259" transform="rotate(-90 49 259)">OUT</text>
</g>
<g font-size="3.2">
<text x="285.5" y="107.7">1</text>
<text x="301.6" y="107.7">2</text>
<text x="107.2" y="187.1">4</text>
<text x="110.7" y="188.9">GND</text>
<text x="52.6" y="263.8" transform="rotate(-90 52.6 263.8)">GND</text>
<text x="50.8" y="267.3" transform="rotate(-90 50.8 267.3)">4</text>
</g>
<g font-size="3.2" fill="#f00">
<text x="134.1" y="178.3">VCC+</text>
<text x="144.8" y="176.5">8</text>
</g>
<g font-size="2.1" fill="#a54b4b">
<text x="359.4" y="49.2">1</text>
<text x="359.4" y="52.7">3</text>
<text x="376.3" y="49.2">2</text>
<text x="376.3" y="52.7">4</text>
<text x="359.4" y="56.2">5</text>
<text x="376.3" y="56.2">6</text>
</g>
</svg>
